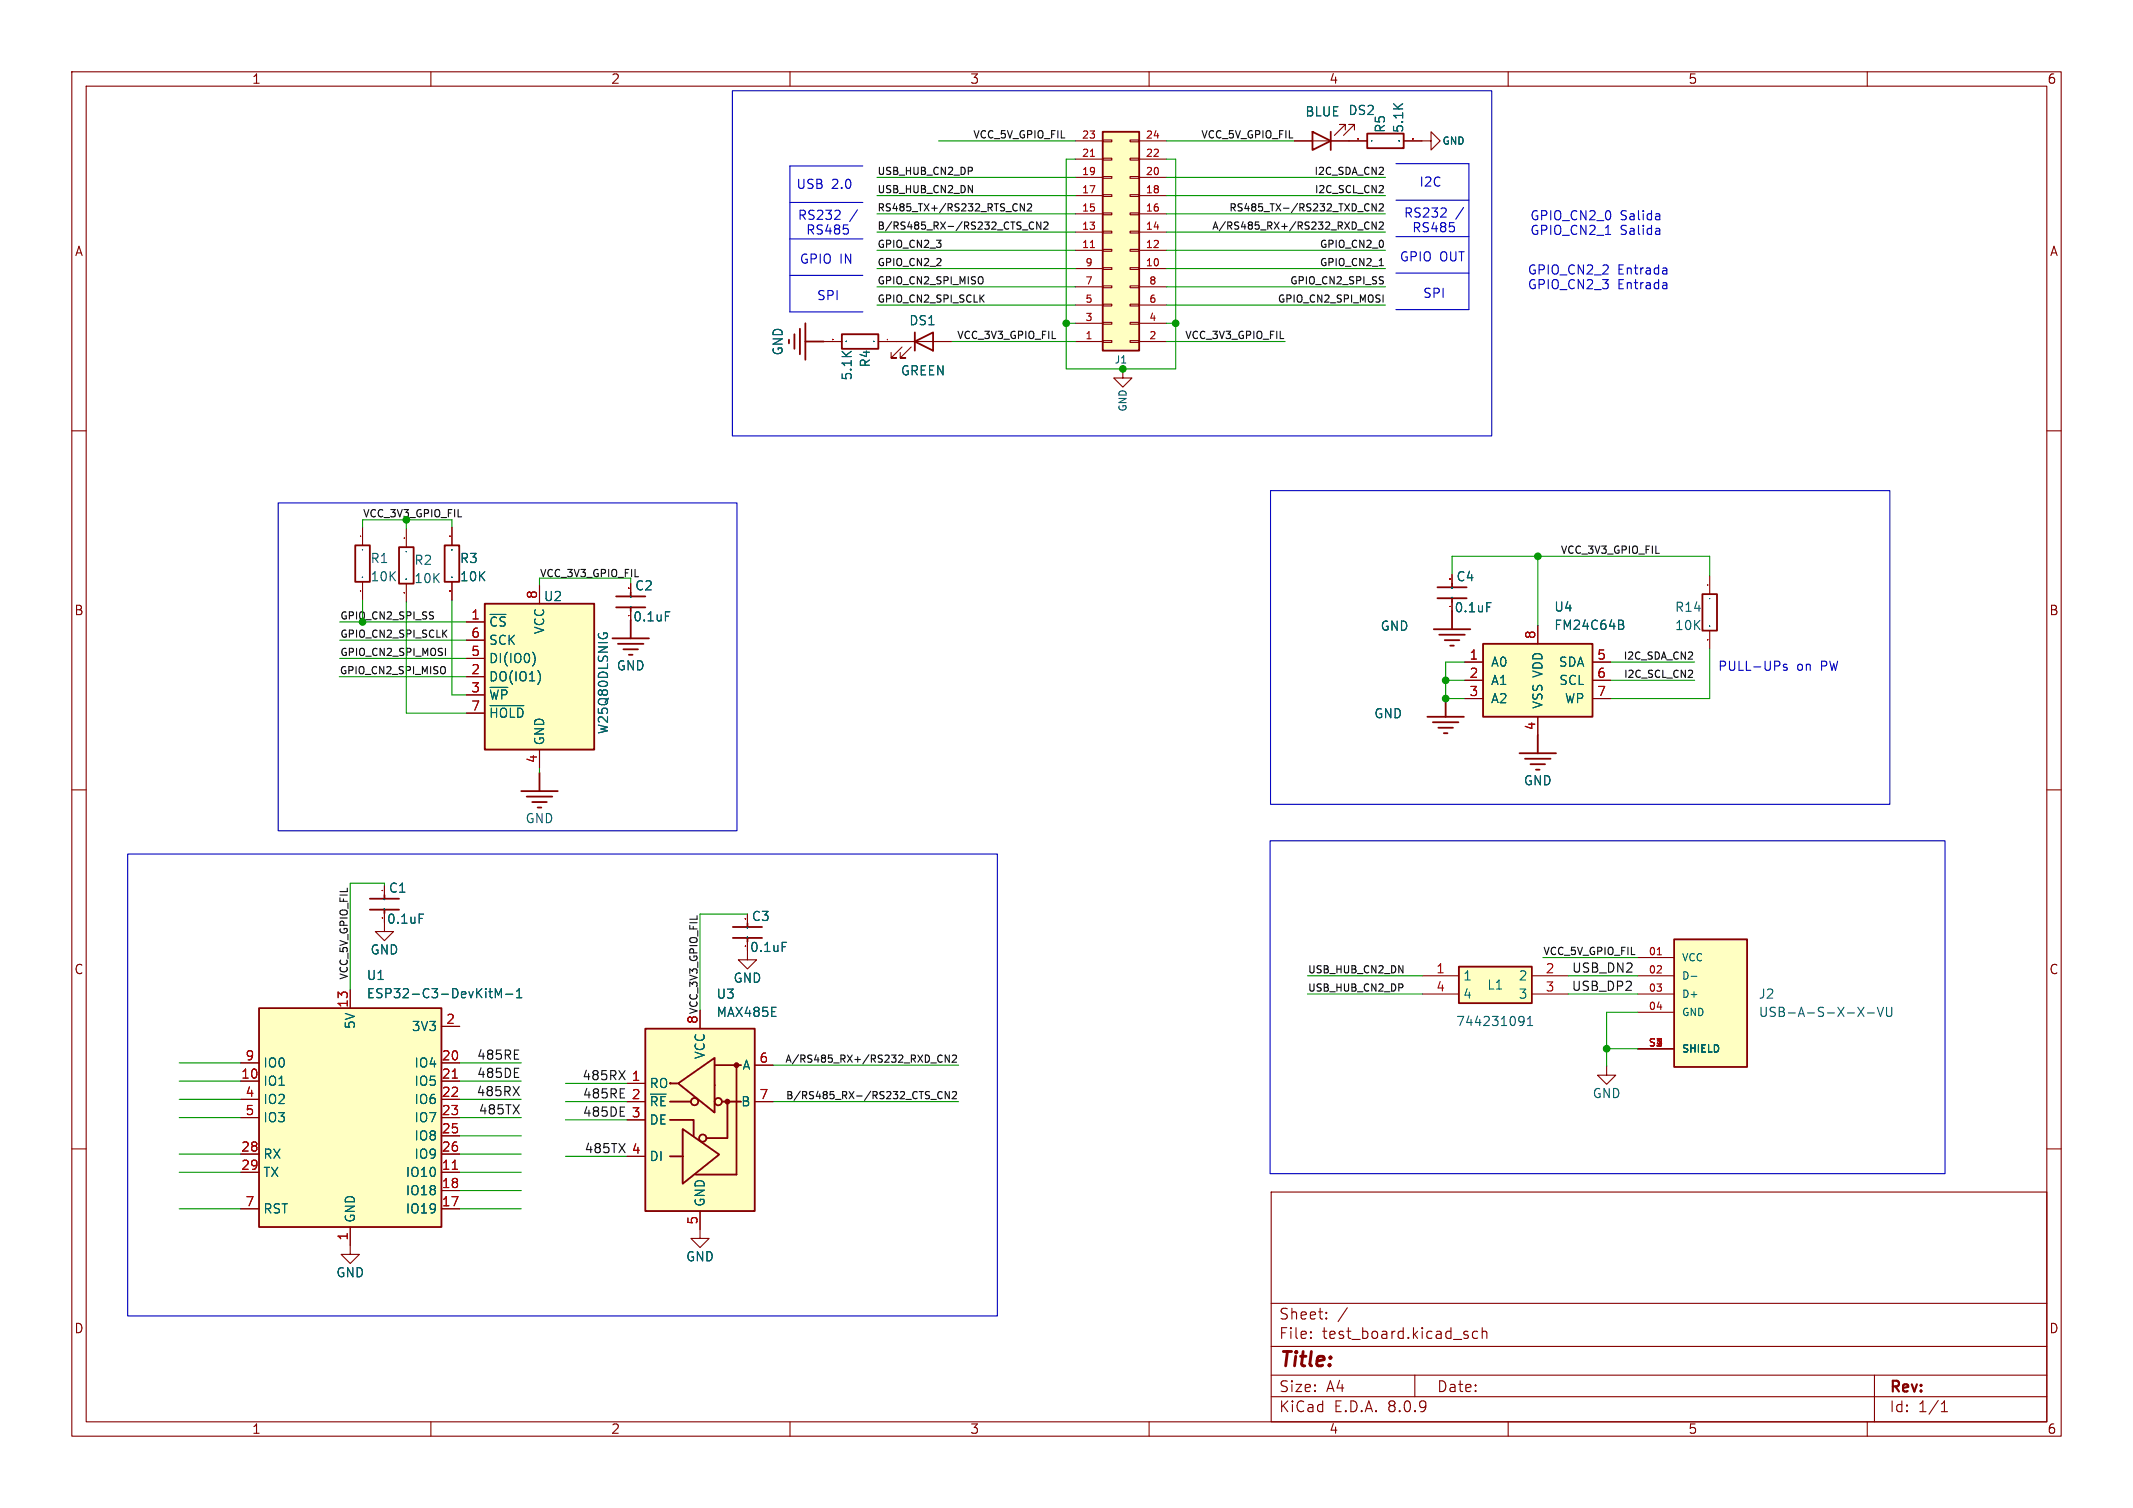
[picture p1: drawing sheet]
<svg xmlns="http://www.w3.org/2000/svg" width="297mm" height="210mm" viewBox="0 0 297 210" stroke-linecap="round" stroke-linejoin="round" font-family="sans-serif">
<g fill="none" stroke="#840000" stroke-width=".15">
<path d="M10 10h277v190h-277zM12 12h273v186h-273zM60 10v2M110 10v2M160 10v2M210 10v2M260 10v2M10 60h2M285 60h2M10 110h2M285 110h2M10 160h2"/>
<path d="M48.8 173.4v1.3h-1.3l1.3 1.3 1.2-1.3h-1.2M177 166h108v32h-108zM285 160h2M60 198v2M110 198v2M160 198v2M177 194.5h108M177 191.5h108M177 187.5h108M177 181.5h108M182.5 186.3h.1l-.1 .1M182.5 186.3v.1"/>
<path d="M182.5 185.5v.1M182.5 185.5h.1l-.1 .1M184.7 183.6v.1M184.7 183.6h-.1l.1 .1M184.7 182.8v.1M184.7 182.8h-.1l.1 .1M187.6 182.1l-1.3 2M197 191.5v3M204.4 186l.1 .1-.1 .2M205.7 185.5l-.4-.1-.3 .3v.4l.2 .2 .1 .1 .4-.1M206.4 185.5a.37 .37 0 0 1 .6 .1v.8M206.4 184.9v1.5"/>
<path d="M210 198v2M260 198v2M261 191.5v6.5M270.3 196.6h.9M270.3 195.5l.4-.4v1.5"/>
</g>
<path d="M198.8 99.8h5M201.3 97.3v2.5M199.5 100.6h3.6M200.3 101.3h2M201 102.1h.5M51.5 125.2h4.1M51.5 126.7h4.1M53.5 126.7v.5" fill="none" stroke="#840000" stroke-width=".25"/>
<path d="M53.5 126.6h.1M53.5 125.3h.1M58.4 127.3h.6" fill="none" stroke="#006464" stroke-width=".15"/>
<path d="M53.2 127.8h.1M53.2 124h.1M53.3 124h.1" fill="none" stroke="#a90000" stroke-width=".15"/>
<path d="M36.1 140.4h25.4v30.5h-25.4z" fill="#ffffc2"/>
<path d="M36.1 140.4h25.4v30.5h-25.4z" fill="none" stroke="#840000" stroke-width=".25"/>
<g fill="none" stroke="#840000" stroke-width=".15">
<path d="M48.8 137.9v2.5M33.5 150.6h2.6M33.5 148h2.6M33.5 153.1h2.6M33.5 155.6h2.6M61.5 150.6h2.5M61.5 142.9h2.5M61.5 148h2.5M61.5 153.1h2.5M61.5 155.6h2.5M61.5 158.2h2.5M223.7 148.5v1.2h-1.3l1.3 1.3 1.3-1.3h-1.3"/>
<path d="M33.5 163.3h2.6M33.5 168.3h2.6M33.5 160.7h2.6M48.8 170.9v2.5M61.5 163.3h2.5M61.5 168.3h2.5M61.5 165.8h2.5M61.5 160.7h2.5"/>
</g>
<path d="M63 150.1h.7M63 162.8h.7" fill="none" stroke="#a90000" stroke-width=".15"/>
<path d="M68.1 138.1h.5M68.4 138.9h.2M69 138.9v-1.2l.4 .9 .4-.9v1.2M70.4 138.5h1M71.9 138.9h.8M71.9 138l.4-.3v1.2" fill="none" stroke="#006464" stroke-width=".15"/>
<path d="M203.1 134.6h10.2v5.1h-10.2z" fill="#ffffc2"/>
<path d="M203.1 134.6h10.2v5.1h-10.2z" fill="none" stroke="#840000" stroke-width=".25"/>
<path d="M198.1 135.9h5M198.1 138.4h5M213.3 135.9h5.1M213.3 138.4h5.1" fill="none" stroke="#840000" stroke-width=".15"/>
<path d="M211.7 141.5l.4 .2a.84 .84 0 0 1-.3 1.1h-.2M212.2 142.1l-.2 .2h-.3M212.7 142.8h.7M212.7 141.9l.4-.4v1.3" fill="none" stroke="#006464" stroke-width=".15"/>
<path d="M233.1 130.8h10.2v17.8h-10.2z" fill="#ffffc2"/>
<path d="M233.1 130.8h10.2v17.8h-10.2z" fill="none" stroke="#840000" stroke-width=".25"/>
<path d="M228 133.4h5.1M228 135.9h5.1M228 138.4h5.1M228 141h5.1M228 146.1h5.1" fill="none" stroke="#840000" stroke-width=".15"/>
<path d="M230.8 133h.5" fill="none" stroke="#a90000" stroke-width=".15"/>
<path d="M235.5 136h.8M258.7 140.3l.8 1.2M259.5 140.3l-.8 1.2M260 141.1h1M261.4 140.3l.4 1.2 .5-1.2M262.7 140.3v1l.2 .2h.4l.1-.2v-1" fill="none" stroke="#006464" stroke-width=".15"/>
<path d="M206.5 89.7h15.2v10.1h-15.2z" fill="#ffffc2"/>
<g fill="none" stroke="#840000" stroke-width=".25">
<path d="M182.8 18.4l2.5 1.2-2.5 1.3zM185.3 18.4v2.5M190.4 18.6h5.1v2h-5.1zM199.6 87.6h5.1M200.2 81.8h4M200.2 83.3h4M200.4 88.4h3.6M201.2 89.2h2M201.9 89.9h.5M202.2 83.3v.5M202.2 85.1v2.5M206.5 89.7h15.2v10.1h-15.2z"/>
<path d="M237 82.7h2.1v5.1h-2.1zM211.6 104.9h5.1M212.3 105.7h3.6M213.1 106.4h2M213.9 107.2h.5M214.1 102.4v2.5"/>
</g>
<g fill="none" stroke="#840000" stroke-width=".15">
<path d="M180.2 19.6h10.2M187.3 18.1v-.8h-.7h.7l-1.5 1.6M188.6 18.1v-.8h-.8h.8l-1.5 1.6M195.5 19.6h3.8v1.3l1.2-1.3-1.2-1.2v1.2M204 92.2h2.5M204 94.7h2.5M204 97.3h2.5M214.1 87.1v2.6M214.1 99.8v2.6M221.7 92.2h2.6M221.7 94.7h2.6M221.7 97.3h2.6"/>
<path d="M238.1 80.2v2.5M238.1 87.8v2.6"/>
</g>
<path d="M191 19.6h.1M194.8 19.6h.1M202.2 81.9h.1M202.2 83.2h.1M207 83.9h.6M225.8 86.4l.2 .2v.3l-.2 .1a.34 .34 0 0 1 .3 .3 .34 .34 0 0 1-.2 .3h-.5M238 83.4h.1M238 87.2h.1M238.1 87.2h.1M238.1 83.4h.1" fill="none" stroke="#006464" stroke-width=".15"/>
<path d="M189.1 19.3v.1M189.1 19.3h.1M196.7 19.4h.1M196.7 19.3h.1M201.9 84.5h.1M201.9 80.6v.1M201.9 80.6h.1M237.8 81.5h.1M237.8 89.1h.1" fill="none" stroke="#a90000" stroke-width=".15"/>
<path d="M153.5 18.4h5.1v30.4h-5.1z" fill="#ffffc2"/>
<g fill="none" stroke="#840000" stroke-width=".15">
<path d="M149.7 19.6h3.8M153.5 19.5h1.3v.2h-1.3zM157.4 19.5h1.2v.2h-1.2zM158.6 19.6h3.8M149.7 37.4h3.8M149.7 34.9h3.8M149.7 32.3h3.8M149.7 29.8h3.8M149.7 27.2h3.8M149.7 24.7h3.8M149.7 22.2h3.8M149.7 39.9h3.8"/>
<path d="M153.5 22h1.3v.3h-1.3zM153.5 24.6h1.3v.2h-1.3zM153.5 27.1h1.3v.3h-1.3zM153.5 29.7h1.3v.2h-1.3zM153.5 32.2h1.3v.2h-1.3zM153.5 34.7h1.3v.3h-1.3zM153.5 37.3h1.3v.2h-1.3zM153.5 39.8h1.3v.3h-1.3zM157.4 22h1.2v.3h-1.2zM157.4 24.6h1.2v.2h-1.2zM157.4 27.1h1.2v.3h-1.2zM157.4 29.7h1.2v.2h-1.2z"/>
<path d="M157.4 32.2h1.2v.2h-1.2zM157.4 34.7h1.2v.3h-1.2zM157.4 37.3h1.2v.2h-1.2zM157.4 39.8h1.2v.3h-1.2zM158.6 37.4h3.8M158.6 34.9h3.8M158.6 32.3h3.8M158.6 29.8h3.8M158.6 27.2h3.8M158.6 24.7h3.8M158.6 22.2h3.8M158.6 39.9h3.8"/>
<path d="M114.7 47.6h2.5M122.3 47.6h10.2M125.6 48.3l-1.5 1.5h.7h-.7v-.7M126.9 48.3l-1.6 1.5h.8h-.8v-.7M149.7 47.6h3.8M149.7 45h3.8M149.7 42.5h3.8M153.5 42.4h1.3v.2h-1.3zM153.5 44.9h1.3v.2h-1.3zM153.5 47.4h1.3v.3h-1.3zM156.3 51.4v1.2h-1.2l1.2 1.3 1.3-1.3h-1.3M157.4 42.4h1.2v.2h-1.2z"/>
<path d="M157.4 44.9h1.2v.2h-1.2zM157.4 47.4h1.2v.3h-1.2zM158.6 47.6h3.8M158.6 45h3.8M158.6 42.5h3.8"/>
</g>
<path d="M153.5 18.4h5.1v30.4h-5.1zM109.9 47.3v.5M110.6 46.5v2.1M111.4 45.8v3.5M112.1 45v5.1M112.1 47.6h2.6M117.2 46.5h5.1v2.1h-5.1zM127.4 47.6l2.5-1.3v2.5zM127.4 46.3v2.5" fill="none" stroke="#840000" stroke-width=".25"/>
<path d="M151.8 34.5h.6M151.8 21.8h.6M115.9 47.3h.1M116 47.3h-.1M123.6 47.3h.1" fill="none" stroke="#a90000" stroke-width=".15"/>
<path d="M117.8 47.6h.1M121.7 47.6h.1M121.7 47.5h.1M121.7 47.5v.1" fill="none" stroke="#006464" stroke-width=".15"/>
<path d="M89.9 143.3h15.2v25.4h-15.2z" fill="#ffffc2"/>
<g fill="none" stroke="#840000" stroke-width=".25">
<path d="M89.9 143.3h15.2v25.4h-15.2zM93.3 156h3.3v2.2M93.3 153.4h2.9M93.4 150.9h-.1h1M94.4 150.9l5.1-3.6v7.6zM95.1 157.2l5 3.6-5 4zM99.5 148.3h3.7M100.5 153.4h2.7M101.3 153.4v5.1h-2.9M102.6 148.3v15.3h-5.8M93.3 161h1.6"/>
<circle cx="96.7" cy="153.4" r=".51"/>
<circle cx="97.9" cy="158.5" r=".51"/>
<circle cx="100" cy="153.4" r=".51"/>
</g>
<g fill="#840000" stroke="#840000" stroke-width=".25">
<circle cx="101.3" cy="153.4" r=".28"/>
<circle cx="102.6" cy="148.3" r=".28"/>
</g>
<path d="M87.3 150.9h2.6M87.3 153.4h2.6M87.3 156h2.6M97.5 140.7v2.6M105.1 153.4h2.5M105.1 148.3h2.5M87.3 161h2.6M97.5 168.7v2.5" fill="none" stroke="#840000" stroke-width=".15"/>
<path d="M67.5 84.1h15.2v20.3h-15.2z" fill="#ffffc2"/>
<g fill="none" stroke="#840000" stroke-width=".25">
<path d="M49.5 75.9h2v5.1h-2zM55.6 76.2h2v5.1h-2zM61.9 75.9h2v5.1h-2zM67.5 84.1h15.2v20.3h-15.2zM85.3 88.9h5.1M85.8 83.1h4.1M85.8 84.6h4.1M86 89.7h3.6M86.8 90.4h2M87.6 91.2h.5M87.8 84.6v.5M87.8 86.4v2.5"/>
<path d="M72.6 110.2h5.1M73.3 110.9h3.6M74.1 111.7h2M74.9 112.5h.5M75.1 107.6v2.6M102 129.1h4.1M102 130.6h4.1M104.1 130.6v.5"/>
</g>
<g fill="none" stroke="#840000" stroke-width=".15">
<path d="M180.2 19.6h2.6M185.3 19.6h5.1M195.5 19.6h2.5M114.7 47.6h2.5M122.3 47.6h5.1M129.9 47.6h2.6M50.5 73.4v2.5M56.6 73.7v2.5M62.9 73.4v2.5M50.5 81v2.6M56.6 81.3v2.5M62.9 81v2.6"/>
<path d="M65 86.6h2.5M65 94.2h2.5M65 96.8h2.5M65 91.7h2.5M65 89.2h2.5M65 99.3h2.5M75.1 81.5v2.6M204 92.2h2.5M204 94.7h2.5M204 97.3h2.5M214.1 87.1v2.6M214.1 99.8v2.6"/>
<path d="M221.7 92.2h2.6M221.7 94.7h2.6M221.7 97.3h2.6M75.1 104.4v2.5M48.8 137.9v2.5M53.5 128.5v1.2h-1.2l1.2 1.3 1.3-1.3h-1.3M104.1 132.4v1.3h-1.3l1.3 1.2 1.2-1.2h-1.2M33.5 150.6h2.6M33.5 148h2.6M33.5 153.1h2.6M33.5 155.6h2.6M61.5 150.6h2.5"/>
<path d="M61.5 142.9h2.5M61.5 148h2.5M61.5 153.1h2.5M61.5 155.6h2.5M61.5 158.2h2.5M87.3 150.9h2.6M87.3 153.4h2.6M87.3 156h2.6M97.5 140.7v2.6M105.1 153.4h2.5M105.1 148.3h2.5M33.5 163.3h2.6"/>
<path d="M33.5 168.3h2.6M33.5 160.7h2.6M48.8 170.9v2.5M61.5 163.3h2.5M61.5 168.3h2.5M61.5 165.8h2.5M61.5 160.7h2.5M87.3 161h2.6M97.5 168.7v3.8h-1.3l1.3 1.2 1.2-1.2h-1.2"/>
</g>
<g fill="none" stroke="#006464" stroke-width=".15">
<path d="M191 19.6h.1M194.8 19.6h.1M117.8 47.6h.1M121.7 47.6h.1M121.7 47.5h.1M121.7 47.5v.1M50.5 76.6h.1M56.6 76.8h.1M62.9 76.6h.1M50.5 80.4h.1M56.6 80.7h.1M62.9 80.4h.1"/>
<path d="M68.2 98.3h4.7M74.2 90.9a1.49 1.49 0 0 1 0 1.8M75.2 93.9v.9M83.4 88.2l-.1 .1M84 88.4v-.2h.5l.1 .2M87.8 84.5h.1M87.8 83.2h.1M92.7 85.2h.6M202.2 81.9h.1M202.2 83.2h.1M207 83.9h.6M225.8 86.4l.2 .2v.3l-.2 .1a.34 .34 0 0 1 .3 .3 .34 .34 0 0 1-.2 .3h-.5"/>
<path d="M53.5 126.6h.1M53.5 125.3h.1M58.4 127.3h.6M68.1 138.1h.5M68.4 138.9h.2M69 138.9v-1.2l.4 .9 .4-.9v1.2M70.4 138.5h1M71.9 138.9h.8M71.9 138l.4-.3v1.2M104.1 130.5h.1M104.1 129.2h.1M108.9 131.2h.6"/>
</g>
<g fill="none" stroke="#a90000" stroke-width=".15">
<path d="M189.1 19.3v.1M189.1 19.3h.1M196.7 19.4h.1M196.7 19.3h.1M115.9 47.3h.1M116 47.3h-.1M123.6 47.3h.1M50.2 74.7h.1M56.3 74.9h.1M62.6 74.7h.1M62.7 74.7h.1M50.2 82.3h.1"/>
<path d="M56.3 82.5v.1M56.3 82.6h.1M56.3 82.5h.1M62.6 82.3h.1M62.7 82.3h.1M87.5 85.7h.1M87.5 81.9h.1M201.9 84.5h.1M201.9 80.6v.1M201.9 80.6h.1M53.2 127.8h.1M53.2 124h.1"/>
<path d="M53.3 124h.1M103.8 131.8h.1M103.8 128h.1M103.8 127.9h.1M63 150.1h.7M63 162.8h.7"/>
</g>
<g fill="none" stroke="#0f0f0f" stroke-width=".15">
<path d="M135.4 23.4v.3M142.4 32h.7M142.6 28.4v1l-.5-1v1M143.1 28.5l.3-.1 .2 .3-.6 .7h.6M143.9 31a.47 .47 0 0 0-.6 .3 .47 .47 0 0 0 .4 .6l.2-.1M144.9 30.9v1l-.5-1v1M145.4 31l.3-.1 .2 .3-.6 .7h.6M190.1 31.7l.2 .2 .3-.1M190.4 28.4l.2 .1M190.6 31l-.3-.1-.2 .3M190.6 29.3l-.2 .1M191.6 28.4v1l-.5-1v1"/>
<path d="M191.6 30.9v1l-.5-1v1M192.1 28.5l.3-.1 .2 .3-.6 .7h.6M192.1 31l.3-.1 .2 .3-.6 .7h.6M192.1 37h.5M192.5 25.9l.1 .1v.3l-.6 .5h.6M192.6 41.1v1M235.6 93.4l.1 .1-.1 .3-.5 .5h.6M195.3 137.1v.4M71.5 151.3l.8 1.3M71.6 150h.6M71.6 148.8h.6M71.6 147.5h.6"/>
<path d="M71.6 146.2h.6M72.3 151.3l-.8 1.3M86.2 149.1l.8 1.3M86.4 152.9h.6M86.4 151.6h.6M86.4 155.4h.6M86.4 154.2h.6M87 149.1l-.8 1.3M129.6 153.1h.8M130.6 147.7l.3 .2 .3-.1M131.2 147l-.3-.1-.3 .3M131.2 152.1a.47 .47 0 0 0-.7 .3 .47 .47 0 0 0 .5 .6l.2-.1"/>
<path d="M132.2 146.9v1l-.6-1v1M132.2 152v1l-.6-1v1M132.6 147l.4-.1 .2 .3-.6 .7h.6M132.6 152.1l.4-.1 .2 .3-.6 .7h.6"/>
</g>
<g fill="none" stroke="#0000c2" stroke-width=".15">
<path d="M102 12.6h105.7v48.1h-105.7zM110 28.2h10.1M110 33.3h10.1M110 38.4h10.1M116.2 30.5h.8M116.9 29.4v.4M118.1 31.9v.6M120.1 23.1h-10.1v20.3h10.1M194.4 22.8h10.1v20.3h-10.1M194.4 38h10.1M194.4 33h10.1M194.4 27.9h10.1"/>
<path d="M200.6 30.2h.8M201.3 29.1v.4M202.5 31.6v.6M223.6 32.7h.7M231 29.8l.1 .8M231 31.9l.1 .8M231.1 30.5l-.1 .1M231.1 30.1h-.1M231.1 32.6l-.1 .1M231.1 32.1l-.1 .1M231.9 37.3l.2 .2v.7M231.9 39.4l.2 .1v.7"/>
<path d="M232.1 38.1l-.1 .1M232.1 37.6l-.1 .1M232.1 39.7h-.1M232.1 40.1l-.1 .1M38.7 70h63.9v45.7h-63.9zM176.9 68.3h86.2v43.7h-86.2zM248.8 92.6l-.3-.1-.2 .2 .1 .2 .4 .1v.3h-.5M17.8 118.9h121.1v64.4h-121.1zM176.8 117.1h94v46.3h-94z"/>
</g>
<g fill="none" stroke="#009600" stroke-width=".15">
<path d="M130.7 19.6h19M162.4 19.6h17.8M122.1 24.7h27.6M122.1 27.2h27.6M122.1 32.3h27.6M122.1 37.4h27.6M122.1 39.9h27.6M122.1 29.8h27.6M122.1 34.9h27.6M149.7 22.2h-1.2v29.2h15.2v-29.2h-1.3M162.4 24.7h30.5M162.4 27.2h30.5"/>
<path d="M162.4 32.3h30.5M162.4 37.4h30.5M162.4 39.9h30.5M162.4 29.8h30.5M162.4 34.9h30.5M122.1 42.5h27.6M132.5 47.6h17.2M148.5 45h1.2M162.4 42.5h30.5M162.4 47.6h16.5M162.4 45h1.3M50.5 73.4v-1h12.4v1"/>
<path d="M56.6 72.4v1.3M214.1 77.5v9.6M47.2 94.2h17.8M47.3 86.6h17.7M47.3 91.7h17.7M47.3 89.2h17.7M50.5 83.6v3M56.6 83.8v15.5h8.4M62.9 83.6v13.2h2.1M87.8 80.5h-12.7v1M201.3 94.7h2.7M202.2 80v-2.5h35.9v2.7"/>
<path d="M204 92.2h-2.7v5.1h2.7M214.1 87.1h.1M224.3 92.2h11.7M224.3 94.7h11.7M238.1 90.4v6.9h-13.8M75.1 106.9v.7M53.5 123h-4.7v14.9M104.1 127.3h-6.6v13.4M182.1 135.9h16M182.1 138.4h16M214.8 133.4h13.2M218.4 135.9h9.6"/>
<path d="M218.4 138.4h9.6M25 150.6h8.5M25 153.1h8.5M25 155.6h8.5M25 148h8.5M64 150.6h8.6M64 153.1h8.6M64 155.6h8.6M64 148h8.6M64 158.2h8.6M78.7 153.4h8.6M78.7 156h8.6"/>
<path d="M78.7 150.9h8.6M107.6 153.4h25.9M107.6 148.3h25.9M223.7 146.1h4.3M228 141h-4.3v7.5M25 163.3h8.5M25 168.3h8.5M25 160.7h8.5M64 165.8h8.6M64 163.3h8.6M64 168.3h8.6M64 160.7h8.6"/>
<path d="M78.7 161h8.6"/>
</g>
<g fill="#009600" stroke="#009600" stroke-width=".15">
<circle cx="201.3" cy="94.7" r=".46"/>
<circle cx="214.1" cy="77.5" r=".46"/>
<circle cx="148.5" cy="45" r=".46"/>
<circle cx="56.6" cy="72.4" r=".46"/>
<circle cx="163.7" cy="45" r=".46"/>
<circle cx="156.3" cy="51.4" r=".46"/>
<circle cx="201.3" cy="97.3" r=".46"/>
<circle cx="223.7" cy="146.1" r=".46"/>
<circle cx="50.5" cy="86.6" r=".46"/>
</g>
<text font-size="2.8" fill="#840000" x="178" y="190.9">Title:</text>
<g font-size="2.1" fill="#840000">
<text x="178" y="184">Sheet:</text>
<text x="178" y="186.7">File:</text>
<text x="184.1" y="186.7">test_board.kicad_sch</text>
<text x="178" y="196.9">KiCad</text>
<text x="178" y="194.1">Size:</text>
<text x="184.7" y="194.1">A4</text>
<text x="185.7" y="196.9">E.D.A.</text>
<text x="193.3" y="196.9">8.0.9</text>
<text x="200" y="194.1">Date:</text>
<text x="263" y="194.3">Rev:</text>
<text x="263" y="196.9">Id:</text>
<text x="267.1" y="196.9">1/1</text>
</g>
<g font-size="1.8" fill="#840000">
<text x="35" y="11.9">1</text>
<text x="85" y="11.9">2</text>
<text x="135" y="11.9">3</text>
<text x="185" y="11.9">4</text>
<text x="235" y="11.9">5</text>
<text x="285" y="11.9">6</text>
<text x="10.3" y="35.9">A</text>
<text x="285.3" y="35.9">A</text>
<text x="88.3" y="82.4">C2</text>
<text x="202.7" y="81.2">C4</text>
<text x="10.3" y="85.9">B</text>
<text x="285.3" y="85.9">B</text>
<text x="54" y="124.5">C1</text>
<text x="104.6" y="128.5">C3</text>
<text x="10.3" y="135.9">C</text>
<text x="285.3" y="135.9">C</text>
<text x="10.3" y="185.9">D</text>
<text x="285.3" y="185.9">D</text>
<text x="35" y="199.9">1</text>
<text x="85" y="199.9">2</text>
<text x="135" y="199.9">3</text>
<text x="185" y="199.9">4</text>
<text x="235" y="199.9">5</text>
<text x="285" y="199.9">6</text>
</g>
<g font-size="1.8" fill="#006464">
<text x="181.7" y="16.4">BLUE</text>
<text x="187.7" y="16.2">DS2</text>
<text x="193.1" y="18.6" transform="rotate(-90 193.1 18.6)">R5</text>
<text x="195.6" y="18.6" transform="rotate(-90 195.6 18.6)">5.1K</text>
<text x="126.5" y="45.5">DS1</text>
<text x="109.2" y="49.6" transform="rotate(-90 109.2 49.6)">GND</text>
<text x="118.8" y="53.1" transform="rotate(-90 118.8 53.1)">5.1K</text>
<text x="121.3" y="51.3" transform="rotate(-90 121.3 51.3)">R4</text>
<text x="125.3" y="52.5">GREEN</text>
<text x="51.5" y="78.6">R1</text>
<text x="51.5" y="81.2">10K</text>
<text x="57.6" y="78.9">R2</text>
<text x="57.6" y="81.4">10K</text>
<text x="64" y="78.6">R3</text>
<text x="64" y="81.2">10K</text>
<text x="75.6" y="83.9">U2</text>
<text x="68" y="87.5">~{CS}</text>
<text x="76" y="88.4" transform="rotate(-90 76 88.4)">VCC</text>
<text x="192.1" y="88">GND</text>
<text x="216.3" y="85.4">U4</text>
<text x="216.3" y="87.9">FM24C64B</text>
<text x="233.1" y="85.4">R14</text>
<text x="233.1" y="88">10K</text>
<text x="68" y="95.1">DO(IO1)</text>
<text x="68" y="92.6">DI(IO0)</text>
<text x="68" y="90">SCK</text>
<text x="85.8" y="93.6">GND</text>
<text x="207.5" y="93.1">A0</text>
<text x="207.5" y="95.6">A1</text>
<text x="217" y="93.1">SDA</text>
<text x="217" y="95.6">SCL</text>
<text x="68" y="97.6">~{WP}</text>
<text x="68" y="100.2">~{HOLD}</text>
<text x="191.3" y="100.2">GND</text>
<text x="207.5" y="98.1">A2</text>
<text x="215" y="98.8" transform="rotate(-90 215 98.8)">VSS VDD</text>
<text x="217.8" y="98.1">WP</text>
<text x="76" y="103.9" transform="rotate(-90 76 103.9)">GND</text>
<text x="84.9" y="102.4" transform="rotate(-90 84.9 102.4)">W25Q80DLSNIG</text>
<text x="212.1" y="109.6">GND</text>
<text x="73.1" y="114.8">GND</text>
<text x="51" y="136.7">U1</text>
<text x="51.5" y="133.1">GND</text>
<text x="102" y="137.1">GND</text>
<text x="203.6" y="136.8">1</text>
<text x="211.4" y="136.8">2</text>
<text x="49.6" y="143.4" transform="rotate(-90 49.6 143.4)">5V</text>
<text x="51" y="139.2">ESP32-C3-DevKitM-1</text>
<text x="57.2" y="143.8">3V3</text>
<text x="99.7" y="139.3">U3</text>
<text x="99.7" y="141.8">MAX485E</text>
<text x="202.7" y="143.1">744231091</text>
<text x="203.6" y="139.3">4</text>
<text x="207" y="138">L1</text>
<text x="211.4" y="139.3">3</text>
<text x="244.8" y="139.3">J2</text>
<text x="244.8" y="141.8">USB-A-S-X-X-VU</text>
<text x="36.6" y="148.9">IO0</text>
<text x="57.6" y="148.9">IO4</text>
<text x="98.3" y="147.6" transform="rotate(-90 98.3 147.6)">VCC</text>
<text x="103.3" y="149.2">A</text>
<text x="36.6" y="151.4">IO1</text>
<text x="36.6" y="154">IO2</text>
<text x="57.6" y="151.4">IO5</text>
<text x="57.6" y="154">IO6</text>
<text x="90.4" y="151.7">RO</text>
<text x="90.4" y="154.3">~{RE}</text>
<text x="103.1" y="154.3">B</text>
<text x="221.7" y="153.1">GND</text>
<text x="36.6" y="161.6">RX</text>
<text x="36.6" y="156.5">IO3</text>
<text x="57.6" y="156.5">IO7</text>
<text x="57.6" y="159">IO8</text>
<text x="57.6" y="161.6">IO9</text>
<text x="90.4" y="156.8">DE</text>
<text x="90.4" y="161.9">DI</text>
<text x="36.6" y="164.1">TX</text>
<text x="56.4" y="164.1">IO10</text>
<text x="56.4" y="166.7">IO18</text>
<text x="36.6" y="169.2">RST</text>
<text x="49.6" y="170.4" transform="rotate(-90 49.6 170.4)">GND</text>
<text x="56.4" y="169.2">IO19</text>
<text x="98.3" y="168.1" transform="rotate(-90 98.3 168.1)">GND</text>
<text x="46.7" y="178.1">GND</text>
<text x="95.4" y="175.9">GND</text>
</g>
<g font-size="1.8" fill="#0000c2">
<text x="110.8" y="26.5">USB</text>
<text x="115.8" y="26.5">2.0</text>
<text x="197.6" y="26.2">I2C</text>
<text x="111" y="30.8">RS232</text>
<text x="112.2" y="32.9">RS485</text>
<text x="118.3" y="30.8">/</text>
<text x="195.4" y="30.5">RS232</text>
<text x="196.6" y="32.6">RS485</text>
<text x="202.7" y="30.5">/</text>
<text x="213" y="30.9">GPIO_CN2_0</text>
<text x="213" y="32.9">GPIO_CN2_1</text>
<text x="225.6" y="30.9">Salida</text>
<text x="225.6" y="32.9">Salida</text>
<text x="111.3" y="36.9">GPIO IN</text>
<text x="194.8" y="36.6">GPIO OUT</text>
<text x="198.1" y="41.7">SPI</text>
<text x="212.6" y="38.4">GPIO_CN2_2</text>
<text x="212.6" y="40.5">GPIO_CN2_3</text>
<text x="225.2" y="38.4">Entrada</text>
<text x="225.2" y="40.5">Entrada</text>
<text x="113.7" y="42">SPI</text>
<text x="239.1" y="93.6">PULL-UPs</text>
<text x="250.2" y="93.6">on</text>
<text x="253.6" y="93.6">PW</text>
</g>
<g font-size="1.8" fill="#a90000">
<text x="74.9" y="83.5" transform="rotate(-90 74.9 83.5)">8</text>
<text x="65.5" y="86.4">1</text>
<text x="65.5" y="88.9">6</text>
<text x="88.1" y="86.8">0.1uF</text>
<text x="202.4" y="85.5">0.1uF</text>
<text x="213.9" y="89.1" transform="rotate(-90 213.9 89.1)">8</text>
<text x="65.5" y="94">2</text>
<text x="65.5" y="91.4">5</text>
<text x="204.5" y="91.9">1</text>
<text x="204.5" y="94.5">2</text>
<text x="222.3" y="91.9">5</text>
<text x="222.3" y="94.5">6</text>
<text x="65.5" y="96.5">3</text>
<text x="65.5" y="99.1">7</text>
<text x="204.5" y="97">3</text>
<text x="213.9" y="101.8" transform="rotate(-90 213.9 101.8)">4</text>
<text x="222.3" y="97">7</text>
<text x="74.9" y="106.4" transform="rotate(-90 74.9 106.4)">4</text>
<text x="53.8" y="128.9">0.1uF</text>
<text x="104.3" y="132.8">0.1uF</text>
<text x="199.9" y="135.6">1</text>
<text x="215.1" y="135.6">2</text>
<text x="48.5" y="140.4" transform="rotate(-90 48.5 140.4)">13</text>
<text x="62" y="142.7">2</text>
<text x="97.2" y="142.7" transform="rotate(-90 97.2 142.7)">8</text>
<text x="199.9" y="138.2">4</text>
<text x="215.1" y="138.2">3</text>
<text x="34.1" y="147.8">9</text>
<text x="61.4" y="147.8">20</text>
<text x="105.7" y="148.1">6</text>
<text x="33.5" y="150.3">10</text>
<text x="34.1" y="152.8">4</text>
<text x="34.1" y="155.4">5</text>
<text x="61.4" y="150.3">21</text>
<text x="61.4" y="152.8">22</text>
<text x="61.4" y="155.4">23</text>
<text x="87.9" y="150.6">1</text>
<text x="87.9" y="153.2">2</text>
<text x="87.9" y="155.7">3</text>
<text x="105.7" y="153.2">7</text>
<text x="33.5" y="160.5">28</text>
<text x="61.4" y="157.9">25</text>
<text x="61.4" y="160.5">26</text>
<text x="87.9" y="160.8">4</text>
<text x="33.5" y="163">29</text>
<text x="61.4" y="163">11</text>
<text x="61.4" y="165.5">18</text>
<text x="34.1" y="168.1">7</text>
<text x="48.5" y="172.9" transform="rotate(-90 48.5 172.9)">1</text>
<text x="61.4" y="168.1">17</text>
<text x="97.2" y="170.6" transform="rotate(-90 97.2 170.6)">5</text>
</g>
<g font-size="1.8" fill="#0f0f0f">
<text x="218.8" y="135.5">USB_DN2</text>
<text x="218.8" y="138.1">USB_DP2</text>
<text x="66.3" y="147.7">485RE</text>
<text x="66.3" y="152.7">485RX</text>
<text x="66.3" y="150.2">485DE</text>
<text x="66.6" y="155.3">485TX</text>
<text x="81" y="150.5">485RX</text>
<text x="81.1" y="153.1">485RE</text>
<text x="81.1" y="155.6">485DE</text>
<text x="81.3" y="160.7">485TX</text>
</g>
<g font-size="1.4" fill="#0f0f0f">
<text x="135.4" y="19.3">VCC_5V_GPIO_FIL</text>
<text x="167.1" y="19.3">VCC_5V_GPIO_FIL</text>
<text x="122.1" y="29.5">RS485_TX+/RS232_RTS_CN2</text>
<text x="122.1" y="24.4">USB_HUB_CN2_DP</text>
<text x="122.1" y="27">USB_HUB_CN2_DN</text>
<text x="171" y="29.5">RS485_TX-/RS232_TXD_CN2</text>
<text x="182.9" y="24.4">I2C_SDA_CN2</text>
<text x="182.9" y="27">I2C_SCL_CN2</text>
<text x="122.1" y="34.6">GPIO_CN2_3</text>
<text x="122.1" y="32">B/RS485_RX-/RS232_CTS_CN2</text>
<text x="168.7" y="32">A/RS485_RX+/RS232_RXD_CN2</text>
<text x="183.7" y="34.6">GPIO_CN2_0</text>
<text x="122.1" y="37.1">GPIO_CN2_2</text>
<text x="122.1" y="39.7">GPIO_CN2_SPI_MISO</text>
<text x="179.5" y="39.7">GPIO_CN2_SPI_SS</text>
<text x="183.7" y="37.1">GPIO_CN2_1</text>
<text x="122.1" y="42.2">GPIO_CN2_SPI_SCLK</text>
<text x="133.2" y="47.3">VCC_3V3_GPIO_FIL</text>
<text x="164.9" y="47.3">VCC_3V3_GPIO_FIL</text>
<text x="177.8" y="42.2">GPIO_CN2_SPI_MOSI</text>
<text x="50.5" y="72.1">VCC_3V3_GPIO_FIL</text>
<text x="217.3" y="77.2">VCC_3V3_GPIO_FIL</text>
<text x="75.1" y="80.4">VCC_3V3_GPIO_FIL</text>
<text x="47.3" y="86.3">GPIO_CN2_SPI_SS</text>
<text x="47.3" y="88.9">GPIO_CN2_SPI_SCLK</text>
<text x="47.2" y="94">GPIO_CN2_SPI_MISO</text>
<text x="47.3" y="91.4">GPIO_CN2_SPI_MOSI</text>
<text x="225.9" y="91.9">I2C_SDA_CN2</text>
<text x="226" y="94.5">I2C_SCL_CN2</text>
<text x="48.5" y="136.5" transform="rotate(-90 48.5 136.5)">VCC_5V_GPIO_FIL</text>
<text x="182.1" y="135.6">USB_HUB_CN2_DN</text>
<text x="214.8" y="133.1">VCC_5V_GPIO_FIL</text>
<text x="97.2" y="141.4" transform="rotate(-90 97.2 141.4)">VCC_3V3_GPIO_FIL</text>
<text x="182.1" y="138.2">USB_HUB_CN2_DP</text>
<text x="109.2" y="148.1">A/RS485_RX+/RS232_RXD_CN2</text>
<text x="109.3" y="153.1">B/RS485_RX-/RS232_CTS_CN2</text>
</g>
<g font-size="1.4" fill="#a90000">
<text x="150.6" y="21.9">21</text>
<text x="150.6" y="19.4">23</text>
<text x="159.4" y="21.9">22</text>
<text x="159.4" y="19.4">24</text>
<text x="150.6" y="29.5">15</text>
<text x="150.6" y="27">17</text>
<text x="150.6" y="24.4">19</text>
<text x="159.4" y="29.5">16</text>
<text x="159.4" y="27">18</text>
<text x="159.4" y="24.4">20</text>
<text x="150.6" y="34.6">11</text>
<text x="150.6" y="32.1">13</text>
<text x="159.4" y="34.6">12</text>
<text x="159.4" y="32.1">14</text>
<text x="151" y="39.7">7</text>
<text x="151" y="37.1">9</text>
<text x="159.4" y="37.1">10</text>
<text x="159.9" y="39.7">8</text>
<text x="151" y="47.3">1</text>
<text x="151" y="44.8">3</text>
<text x="151" y="42.2">5</text>
<text x="159.9" y="47.3">2</text>
<text x="159.9" y="44.8">4</text>
<text x="159.9" y="42.2">6</text>
<text x="229.5" y="133.1">01</text>
<text x="229.5" y="135.6">02</text>
<text x="229.5" y="138.2">03</text>
<text x="229.5" y="140.7">04</text>
<text x="229.5" y="145.8">S1</text>
<text x="230.4" y="145.8">2</text>
</g>
<g font-size="1.4" fill="#006464">
<text x="200.7" y="20.4">GND</text>
<text x="155.1" y="50.8">J1</text>
<text x="157.1" y="57.4" transform="rotate(-90 157.1 57.4)">GND</text>
<text x="234.1" y="134.1">VCC</text>
<text x="234.1" y="136.6">D-</text>
<text x="234.1" y="139.2">D+</text>
<text x="234.1" y="141.7">GND</text>
<text x="234.1" y="146.8">SHIELD</text>
</g>
</svg>
